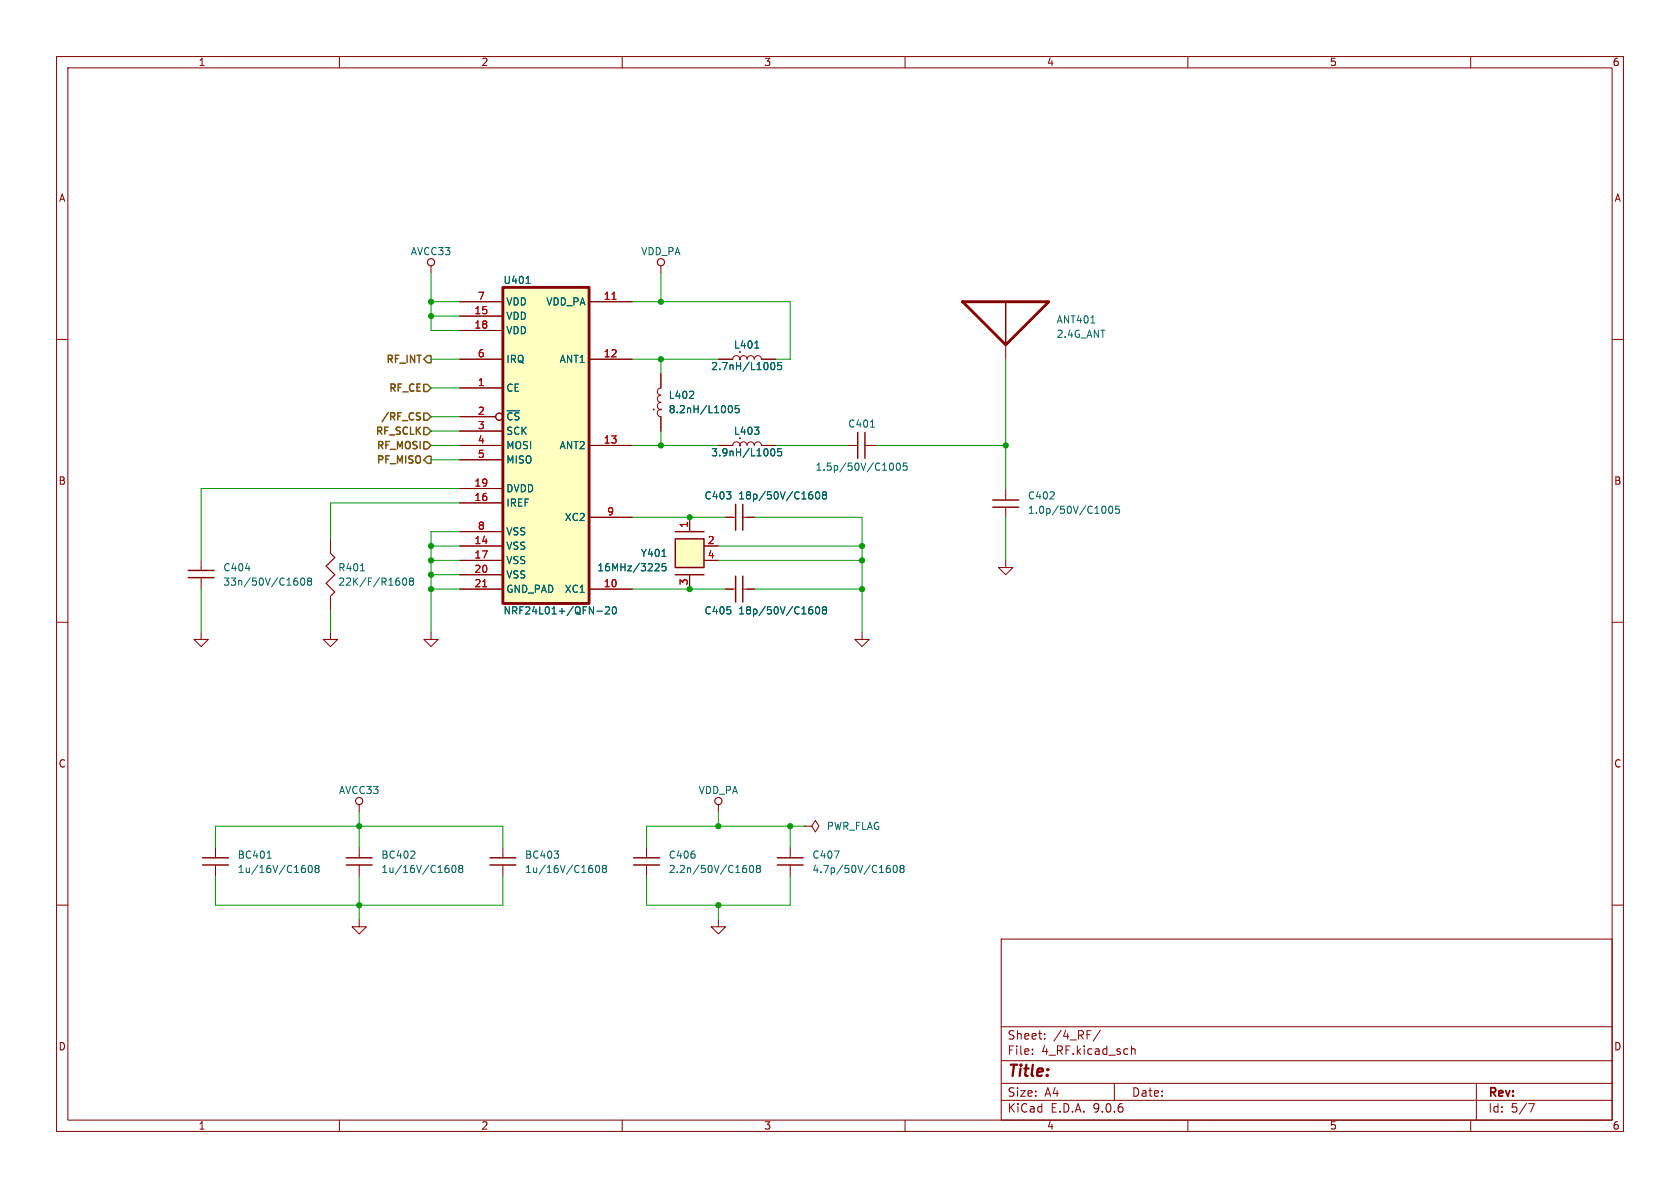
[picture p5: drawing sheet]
<svg xmlns="http://www.w3.org/2000/svg" width="297mm" height="210mm" viewBox="0 0 297 210" stroke-linecap="round" stroke-linejoin="round" font-family="sans-serif">
<g fill="none" stroke="#840000" stroke-width=".18">
<path d="M10 10h277v190h-277zM12 12h273v186h-273zM60 10v2M110 10v2M160 10v2M210 10v2M260 10v2M76.2 47v1.3M116.8 47v1.3M10 60h2M116.8 71.1a.63 .63 0 0 0-.6 .7 .63 .63 0 0 0 .6 .6M116.8 69.9a.63 .63 0 0 0-.6 .6 .63 .63 0 0 0 .6 .6"/>
<path d="M116.8 68.6a.63 .63 0 0 0-.6 .6 .63 .63 0 0 0 .6 .7M116.8 72.4a.64 .64 0 0 0-.6 .6 .64 .64 0 0 0 .6 .7v2.5M116.8 66v2.6M130.8 63.5a.64 .64 0 0 0-.6-.6 .64 .64 0 0 0-.7 .6h-2.5M132.1 63.5a.63 .63 0 0 0-.7-.6 .63 .63 0 0 0-.6 .6M133.3 63.5a.63 .63 0 0 0-.6-.6 .63 .63 0 0 0-.6 .6M134.6 78.7a.64 .64 0 0 0-.6-.6 .64 .64 0 0 0-.7 .6 .64 .64 0 0 0-.6-.6 .64 .64 0 0 0-.6 .6 .63 .63 0 0 0-.7-.6 .63 .63 0 0 0-.6 .6 .64 .64 0 0 0-.6-.6 .64 .64 0 0 0-.7 .6h-2.5M134.6 63.5a.63 .63 0 0 0-.6-.6 .63 .63 0 0 0-.7 .6M134.6 78.7h2.6M134.6 63.5h2.6M149.9 78.7h1.7M152.9 78.7h2"/>
<path d="M177.8 61v2.5M285 60h2M128.3 91.4h1.7M131.3 91.4h2M177.8 99.1v1.2h1.3l-1.3 1.3-1.3-1.3h1.3M177.8 86.4v2M177.8 89.7v1.7M10 110h2M128.3 104.1h1.7M131.3 104.1h2M152.4 111.8v1.2h1.3l-1.3 1.3-1.3-1.3h1.3M285 110h2"/>
<path d="M88.9 149.9v1.7M88.9 152.9v2M114.3 149.9v1.7M114.3 152.9v2M127 142.2v1.3M139.7 149.9v1.7M139.7 152.9v2M142.2 146.1h1.3l.6-1.1 .7 1.1-.7 1-.6-1M142.2 146.1h.1M10 160h2M63.5 162.6v1.2h1.3l-1.3 1.3-1.3-1.3h1.3M127 162.6v1.2h1.3l-1.3 1.3-1.3-1.3h1.3"/>
<path d="M177 166h108v32h-108zM285 160h2M60 198v2M110 198v2M160 198v2M177 194.5h108M177 191.5h108M177 187.5h108M177 181.5h108M182.5 186.3v.1M182.5 185.5v.1M184.7 183.6v.1"/>
<path d="M184.7 182.8v.1M194.5 182.1l-1.3 2M197 191.5v3M200 184.9v1.5M200 185.5l.2-.1 .4 .1 .1 .9M210 198v2M260 198v2M261 191.5v6.5M270.2 195.1h1l-.6 1.5"/>
</g>
<g fill="none" stroke="#840000" stroke-width=".25">
<path d="M177.8 53.3v7.7M151.6 76.5v4.5M152.9 76.5v4.5M130 89.2v4.5M131.3 89.2v4.5M175.5 89.7h4.6M175.5 88.4h4.6M130 101.9v4.5M131.3 101.9v4.5M86.6 151.6h4.6M86.6 152.9h4.6M112 151.6h4.6"/>
<path d="M112 152.9h4.6M137.4 151.6h4.6M137.4 152.9h4.6"/>
</g>
<g fill="none" stroke="#006464" stroke-width=".18">
<path d="M192.8 57.1h.8M121.8 70.4h.8M122.6 69.3v.4M128.7 72.2l.2-.4 .1-.1a.68 .68 0 0 1 .5 .6 .68 .68 0 0 1-.5 .7l-.1-.2-.2-.3M130.6 71.7h-.6v.6l.1-.1h.5l.1 .2-.1 .4-.2 .2-.4-.2M133.4 75.5h.8l-.5 .5M133.4 61.5h.8M134.1 76.1v.6M136.3 79.8l.1-.4 .2-.1a.68 .68 0 0 1 .4 .7 .68 .68 0 0 1-.4 .6l-.2-.1-.1-.4M136.3 64.6l.1-.4 .2-.1a.68 .68 0 0 1 .4 .6 .68 .68 0 0 1-.4 .6l-.2-.1-.1-.3M138.1 79.3h-.6v.6l.1-.1 .5 .1 .1 .1-.1 .5-.2 .1-.4-.1M138.1 64.1h-.6v.6l.1-.1h.5l.1 .2-.1 .4-.2 .1-.4-.1"/>
<path d="M153.9 75.5h.7M143.2 87.4h.2l.3 .3-.1 .4-.4 .1M143.6 86.9l-.4 .1M144.3 87.1l.2-.2a.68 .68 0 0 1 .4 .7 .68 .68 0 0 1-.4 .6l-.2-.1-.1-.4zM145.6 87.5l-.2-.3 .2-.3h.3l.2 .3-.2 .3M145.6 87.5l-.2 .2v.4l.2 .1 .4-.1 .1-.1v-.3l-.2-.2M145.6 87.5h.3M157.4 82l.1-.1a.68 .68 0 0 1 .5 .6 .68 .68 0 0 1-.5 .6l-.1-.1M158.6 82l.1-.1a.68 .68 0 0 1 .5 .6 .68 .68 0 0 1-.5 .6l-.1-.1-.2-.4zM160.3 81.9h-.6v.6l.1-.2 .5 .1 .1 .2-.1 .4-.2 .1-.4-.1M194.9 89.6l.2-.1a.68 .68 0 0 1 .4 .6 .68 .68 0 0 1-.4 .6l-.2-.1M196.1 89.6l.2-.1a.68 .68 0 0 1 .4 .6 .68 .68 0 0 1-.4 .6l-.2-.1-.1-.3z"/>
<path d="M197.9 89.5h-.6l-.1 .6 .2-.1h.4l.1 .2v.4l-.2 .1-.5-.1M143.2 107.7h.2l.3 .3-.1 .4-.4 .1M143.6 107.3h-.4M144.3 107.4l.2-.1a.68 .68 0 0 1 .4 .6 .68 .68 0 0 1-.4 .6l-.2-.1-.1-.4zM145.6 107.8l-.2-.2 .2-.3h.3l.2 .2-.2 .3M145.6 107.8l-.2 .2v.4l.2 .1h.4l.1-.2v-.3l-.2-.2M145.6 107.8h.3M98 150.4h.7l-.4 .5M98.6 151l.1 .2-.1 .4M104.4 153h.3M104.6 153.5l.2 .2v.3l-.2 .2M105.4 153.1l.2-.1a.68 .68 0 0 1 .4 .6 .68 .68 0 0 1-.4 .6l-.2-.1-.1-.3z"/>
<path d="M106.7 153.5l-.2-.2 .2-.3h.3l.2 .2-.2 .3M106.7 153.5l-.2 .3v.3l.2 .1h.4l.1-.2v-.2l-.2-.3M106.7 153.5h.3M131.4 153.5h.4l.2 .2-.1 .5h-.5M131.9 153h-.4l-.2 .3M132.7 153h.1a.68 .68 0 0 1 .4 .6 .68 .68 0 0 1-.4 .6 .84 .84 0 0 1-.1-1.2zM133.9 153.5l-.2 .3 .1 .3 .1 .1h.4l.1-.2v-.2l-.2-.3M133.9 153.5l-.2-.2 .2-.3h.3l.2 .2-.2 .3M133.9 153.5h.3M147.5 150.4h.8l-.5 1.3M156.8 153.5h.4l.2 .2-.1 .5h-.5M157.3 153h-.4l-.2 .3"/>
<path d="M158.1 153h.1a.68 .68 0 0 1 .4 .6 .68 .68 0 0 1-.4 .6 .84 .84 0 0 1-.1-1.2zM159.3 153.5l-.2-.2 .2-.3h.3l.2 .2-.2 .3M159.3 153.5l-.2 .3 .1 .3 .1 .1h.4l.1-.2v-.2l-.2-.3M159.3 153.5h.3"/>
</g>
<g fill="#840000" stroke="#840000" stroke-width=".18">
<circle cx="130.8" cy="78.7" r=".08"/>
<circle cx="130.8" cy="63.5" r=".08"/>
<circle cx="115.6" cy="72.4" r=".08"/>
<circle cx="116.8" cy="72.4" r=".08"/>
</g>
<g fill="none" stroke="#840000" stroke-width=".2">
<circle cx="76.2" cy="46.4" r=".63"/>
<circle cx="116.8" cy="46.4" r=".63"/>
<circle cx="127" cy="141.6" r=".63"/>
</g>
<path d="M170.2 53.3h15.2l-7.6 7.7z" fill="none" stroke="#840000" stroke-width=".51"/>
<path d="M88.9 50.8h15.2v55.9h-15.2z" fill="#ffffc2"/>
<path d="M88.9 50.8h15.2v55.9h-15.2z" fill="none" stroke="#840000" stroke-width=".51"/>
<g fill="none" stroke="#840000" stroke-width=".18">
<path d="M81.3 53.3h7.6M81.3 55.9h7.6M81.3 58.4h7.6M104.1 53.3h7.7M81.3 63.5h7.6M81.3 68.6h7.6M81.3 73.7h6.3M81.3 76.2h7.6M81.3 78.7h7.6M104.1 63.5h7.7M104.1 78.7h7.7M81.3 81.3h7.6"/>
<path d="M81.3 86.4h7.6M81.3 88.9h7.6M81.3 94h7.6M81.3 96.5h7.6M81.3 99.1h7.6M104.1 91.4h7.7M81.3 101.6h7.6M81.3 104.1h7.6M104.1 104.1h7.7"/>
<circle cx="88.3" cy="73.7" r=".63"/>
</g>
<path d="M108.2 52.9h.7M85.3 103.7h.8" fill="none" stroke="#a90000" stroke-width=".18"/>
<path d="M93 50.1h.7M105.5 108h1M107 107.4l.5-.1 .3 .3-.8 .9h.8M108.4 107.3h.1a.68 .68 0 0 1 .5 .6 .68 .68 0 0 1-.5 .6 .84 .84 0 0 1-.1-1.2z" fill="none" stroke="#006464" stroke-width=".18"/>
<path d="M119.4 95.3h5.1v5h-5.1z" fill="#ffffc2"/>
<path d="M119.4 95.3h5.1v5h-5.1zM119.4 94h5.1M33.3 100.8h4.5M33.3 102.1h4.5M119.4 101.6h5.1M35.8 151.6h4.6M35.8 152.9h4.6M61.2 151.6h4.6M61.2 152.9h4.6" fill="none" stroke="#840000" stroke-width=".25"/>
<g fill="none" stroke="#840000" stroke-width=".18">
<path d="M81.3 53.3h7.6M81.3 55.9h7.6M81.3 58.4h7.6M104.1 53.3h7.7M81.3 63.5h7.6M81.3 78.7h7.6M81.3 68.6h7.6M81.3 73.7h6.3M81.3 76.2h7.6M104.1 63.5h7.7M104.1 78.7h7.7M116.8 66v2.6"/>
<path d="M116.8 73.7v2.5M127 63.5h2.5M127 78.7h2.5M134.6 63.5h2.6M134.6 78.7h2.6M35.6 99.1v1.7M58.4 95.3v2.5M81.3 96.5h7.6M81.3 99.1h7.6M81.3 81.3h7.6M81.3 86.4h7.6M81.3 88.9h7.6"/>
<path d="M81.3 94h7.6M104.1 91.4h7.7M121.9 91.4v2.6M124.5 96.5h2.5M124.5 99.1h2.5M128.3 91.4h1.2M132.1 91.4h1.2M35.6 111.8v1.2h1.2l-1.2 1.3-1.3-1.3h1.3M35.6 102.1v2M58.4 111.8v1.2h1.3l-1.3 1.3-1.3-1.3h1.3M58.4 105.4v2.6M76.2 111.8v1.2h1.3l-1.3 1.3-1.3-1.3h1.3"/>
<path d="M81.3 104.1h7.6M81.3 101.6h7.6M104.1 104.1h7.7M121.9 101.6v2.5M128.3 104.1h1.2M132.1 104.1h1.2M38.1 149.9v1.7M38.1 152.9v2M63.5 142.2v1.3M63.5 149.9v1.7M63.5 152.9v2"/>
<circle cx="88.3" cy="73.7" r=".63"/>
</g>
<g fill="none" stroke="#006464" stroke-width=".18">
<path d="M93 50.1h.7M121.8 70.4h.8M122.6 69.3v.4M128.7 72.2l.2-.4 .1-.1a.68 .68 0 0 1 .5 .6 .68 .68 0 0 1-.5 .7l-.1-.2-.2-.3M130.6 71.7h-.6v.6l.1-.1h.5l.1 .2-.1 .4-.2 .2-.4-.2M133.4 75.5h.8l-.5 .5M133.4 61.5h.8M134.1 76.1v.6M136.3 64.6l.1-.4 .2-.1a.68 .68 0 0 1 .4 .6 .68 .68 0 0 1-.4 .6l-.2-.1-.1-.3M136.3 79.8l.1-.4 .2-.1a.68 .68 0 0 1 .4 .7 .68 .68 0 0 1-.4 .6l-.2-.1-.1-.4M138.1 64.1h-.6v.6l.1-.1h.5l.1 .2-.1 .4-.2 .1-.4-.1M138.1 79.3h-.6v.6l.1-.1 .5 .1 .1 .1-.1 .5-.2 .1-.4-.1"/>
<path d="M116 99.6l.4 .1 .1 .3-.7 .9h.7M117 98.4h.8M117.7 99.6h-.6l-.1 .6 .2-.1 .4 .1 .2 .2-.1 .4-.2 .1-.5-.1M143.2 87.4h.2l.3 .3-.1 .4-.4 .1M143.6 86.9l-.4 .1M144.3 87.1l.2-.2a.68 .68 0 0 1 .4 .7 .68 .68 0 0 1-.4 .6l-.2-.1-.1-.4zM145.6 87.5l-.2-.3 .2-.3h.3l.2 .3-.2 .3M145.6 87.5l-.2 .2v.4l.2 .1 .4-.1 .1-.1v-.3l-.2-.2M145.6 87.5h.3M43.4 100.5h.8M52.2 102.7h.2l.3 .2-.1 .4-.4 .1M52.5 102.2h-.3"/>
<path d="M53.3 102.3l.2-.1a.68 .68 0 0 1 .4 .6 .68 .68 0 0 1-.4 .6l-.2-.1-.2-.3zM54.6 102.7l-.2-.2 .2-.3h.2l.3 .2-.3 .3M54.6 102.7l-.2 .3v.3l.2 .1h.4l.1-.2v-.2l-.3-.3M54.6 102.7h.2M63.7 100.9h.8M70.6 102.8v.5M71.3 102.3l.2-.1a.68 .68 0 0 1 .4 .6 .68 .68 0 0 1-.4 .6l-.2-.1-.1-.3zM72.6 102.7l-.2-.2 .2-.3h.3l.2 .2-.2 .3M72.6 102.7l-.2 .3v.3l.2 .1h.4l.1-.2v-.2l-.2-.3M72.6 102.7h.3M105.5 108h1M107 107.4l.5-.1 .3 .3-.8 .9h.8"/>
<path d="M108.4 107.3h.1a.68 .68 0 0 1 .5 .6 .68 .68 0 0 1-.5 .6 .84 .84 0 0 1-.1-1.2zM143.2 107.7h.2l.3 .3-.1 .4-.4 .1M143.6 107.3h-.4M144.3 107.4l.2-.1a.68 .68 0 0 1 .4 .6 .68 .68 0 0 1-.4 .6l-.2-.1-.1-.4zM145.6 107.8l-.2-.2 .2-.3h.3l.2 .2-.2 .3M145.6 107.8l-.2 .2v.4l.2 .1h.4l.1-.2v-.3l-.2-.2M145.6 107.8h.3M47.2 151.7h.7M53.6 153h.3M53.8 153.5l.2 .2v.3l-.2 .2M54.6 153.1l.2-.1a.68 .68 0 0 1 .4 .6 .68 .68 0 0 1-.4 .6l-.2-.1-.1-.3zM55.9 153.5l-.2-.2 .2-.3h.3l.2 .2-.2 .3"/>
<path d="M55.9 153.5l-.2 .3v.3l.2 .1h.4l.1-.2v-.2l-.2-.3M55.9 153.5h.3M73.2 150.5l.1 .2v.3l-.7 .7h.7M79 153h.3M79.2 153.5l.2 .2v.3l-.2 .2M80 153.1l.2-.1a.68 .68 0 0 1 .4 .6 .68 .68 0 0 1-.4 .6l-.2-.1-.1-.3zM81.3 153.5l-.2-.2 .2-.3h.3l.2 .2-.2 .3M81.3 153.5l-.2 .3v.3l.2 .1h.4l.1-.2v-.2l-.2-.3M81.3 153.5h.3"/>
</g>
<g fill="none" stroke="#840000" stroke-width=".2">
<path d="M58.4 97.8l.8 .8-1.5 1.5 1.5 1.5-1.5 1.5 1.5 1.5-.8 .8"/>
<circle cx="63.5" cy="141.6" r=".63"/>
</g>
<path d="M73.8 73.6l.4 .1 .1 .3-.2 .2h-.3M73.8 73h.5M74.9 78.1h.7l.6 .6-.6 .7h-.7zM74.9 73h.7l.6 .7-.6 .6h-.7zM74.9 67.9h.7l.6 .7-.6 .6h-.7zM74.9 75.6h.7l.6 .6-.6 .6h-.7zM75.6 62.9h.6v1.2h-.6l-.7-.6zM75.6 80.6h.6v1.3h-.6l-.7-.6z" fill="none" stroke="#725600" stroke-width=".25"/>
<g fill="none" stroke="#009600" stroke-width=".18">
<path d="M76.2 53.3h5.1M76.2 48.3v10.1h5.1M76.2 55.9h5.1M111.8 53.3h27.9v10.2h-2.5M116.8 48.3v5M76.2 78.7h5.1M76.2 63.5h5.1M76.2 73.7h5.1M76.2 68.6h5.1M76.2 76.2h5.1M111.8 78.7h15.2M111.8 63.5h15.2"/>
<path d="M116.8 63.5v2.5M116.8 76.2v2.5M137.2 78.7h12.7M154.9 78.7h22.9M177.8 63.5v22.9M76.2 96.5h5.1M76.2 99.1h5.1M76.2 81.3h5.1M81.3 94h-5.1v17.8M81.3 88.9h-22.9v6.4M81.3 86.4h-45.7v12.7M111.8 91.4h16.5"/>
<path d="M127 96.5h25.4M127 99.1h25.4M133.3 91.4h19.1v20.4M177.8 91.4v7.7M35.6 104.1v7.7M58.4 108v3.8M76.2 104.1h5.1M76.2 101.6h5.1M111.8 104.1h16.5M133.3 104.1h19.1M38.1 149.9v-3.8h50.8v3.8M38.1 154.9v5.1h50.8v-5.1"/>
<path d="M63.5 143.5v6.4M63.5 154.9v7.7M114.3 154.9v5.1h25.4v-5.1M127 143.5v2.6M139.7 146.1v3.8M142.2 146.1h-27.9v3.8M127 160v2.6"/>
</g>
<path d="M108.2 52.9h.7M85.3 103.7h.8" fill="none" stroke="#a90000" stroke-width=".18"/>
<g fill="#009600" stroke="#009600" stroke-width=".18">
<circle cx="116.8" cy="63.5" r=".46"/>
<circle cx="152.4" cy="104.1" r=".46"/>
<circle cx="152.4" cy="99.1" r=".46"/>
<circle cx="121.9" cy="91.4" r=".46"/>
<circle cx="152.4" cy="96.5" r=".46"/>
<circle cx="177.8" cy="78.7" r=".46"/>
<circle cx="127" cy="146.1" r=".46"/>
<circle cx="121.9" cy="104.1" r=".46"/>
<circle cx="139.7" cy="146.1" r=".46"/>
<circle cx="127" cy="160" r=".46"/>
<circle cx="116.8" cy="53.3" r=".46"/>
<circle cx="116.8" cy="78.7" r=".46"/>
<circle cx="76.2" cy="53.3" r=".46"/>
<circle cx="76.2" cy="55.9" r=".46"/>
<circle cx="76.2" cy="104.1" r=".46"/>
<circle cx="63.5" cy="146.1" r=".46"/>
<circle cx="76.2" cy="99.1" r=".46"/>
<circle cx="76.2" cy="96.5" r=".46"/>
<circle cx="63.5" cy="160" r=".46"/>
<circle cx="76.2" cy="101.6" r=".46"/>
</g>
<text font-size="2.8" fill="#840000" x="178" y="190.9">Title:</text>
<g font-size="2.1" fill="#840000">
<text x="178" y="184">Sheet:</text>
<text x="186.2" y="184">/4_RF/</text>
<text x="178" y="186.7">File:</text>
<text x="184.1" y="186.7">4_RF.kicad_sch</text>
<text x="178" y="196.9">KiCad</text>
<text x="178" y="194.1">Size:</text>
<text x="184.7" y="194.1">A4</text>
<text x="185.7" y="196.9">E.D.A.</text>
<text x="193.3" y="196.9">9.0.6</text>
<text x="200" y="194.1">Date:</text>
<text x="263" y="194.3">Rev:</text>
<text x="263" y="196.9">Id:</text>
<text x="267.1" y="196.9">5/7</text>
</g>
<g font-size="1.8" fill="#840000">
<text x="35" y="11.9">1</text>
<text x="85" y="11.9">2</text>
<text x="135" y="11.9">3</text>
<text x="185" y="11.9">4</text>
<text x="235" y="11.9">5</text>
<text x="285" y="11.9">6</text>
<text x="10.3" y="35.9">A</text>
<text x="285.3" y="35.9">A</text>
<text x="10.3" y="85.9">B</text>
<text x="285.3" y="85.9">B</text>
<text x="10.3" y="135.9">C</text>
<text x="285.3" y="135.9">C</text>
<text x="10.3" y="185.9">D</text>
<text x="285.3" y="185.9">D</text>
<text x="35" y="199.9">1</text>
<text x="85" y="199.9">2</text>
<text x="135" y="199.9">3</text>
<text x="185" y="199.9">4</text>
<text x="235" y="199.9">5</text>
<text x="285" y="199.9">6</text>
</g>
<g font-size="1.8" fill="#006464">
<text x="72.5" y="45.3">AVCC33</text>
<text x="113.3" y="45.3">VDD_PA</text>
<text x="88.9" y="50.4">U401</text>
<text x="89.4" y="54.2">VDD</text>
<text x="89.4" y="56.7">VDD</text>
<text x="89.4" y="59.3">VDD</text>
<text x="96.5" y="54.2">VDD_PA</text>
<text x="186.7" y="59.9">2.4G_ANT</text>
<text x="186.7" y="57.4">ANT401</text>
<text x="89.4" y="64.4">IRQ</text>
<text x="98.8" y="64.4">ANT1</text>
<text x="125.6" y="65.6">2.7nH/L1005</text>
<text x="129.7" y="61.8">L401</text>
<text x="89.4" y="69.4">CE</text>
<text x="118.1" y="70.7">L402</text>
<text x="89.4" y="74.5">~{CS}</text>
<text x="89.4" y="77.1">SCK</text>
<text x="118.1" y="73.3">8.2nH/L1005</text>
<text x="129.7" y="77.1">L403</text>
<text x="149.8" y="75.8">C401</text>
<text x="89.4" y="79.6">MOSI</text>
<text x="89.4" y="82.1">MISO</text>
<text x="98.8" y="79.6">ANT2</text>
<text x="125.6" y="80.9">3.9nH/L1005</text>
<text x="144.1" y="83.4">1.5p/50V/C1005</text>
<text x="89.4" y="87.2">DVDD</text>
<text x="89.4" y="89.8">IREF</text>
<text x="124.4" y="88.5">C403</text>
<text x="130.4" y="88.5">18p/50V/C1608</text>
<text x="181.6" y="88.5">C402</text>
<text x="89.4" y="94.8">VSS</text>
<text x="99.7" y="92.3">XC2</text>
<text x="181.6" y="91">1.0p/50V/C1005</text>
<text x="39.4" y="101.2">C404</text>
<text x="59.7" y="101.2">R401</text>
<text x="89.4" y="97.4">VSS</text>
<text x="89.4" y="99.9">VSS</text>
<text x="105.5" y="101.2">16MHz/3225</text>
<text x="113.2" y="98.7">Y401</text>
<text x="39.4" y="103.7">33n/50V/C1608</text>
<text x="59.7" y="103.7">22K/F/R1608</text>
<text x="89.4" y="102.5">VSS</text>
<text x="89.4" y="105">GND_PAD</text>
<text x="99.7" y="105">XC1</text>
<text x="88.9" y="108.8">NRF24L01+/QFN-20</text>
<text x="124.4" y="108.8">C405</text>
<text x="130.4" y="108.8">18p/50V/C1608</text>
<text x="59.8" y="140.6">AVCC33</text>
<text x="123.4" y="140.6">VDD_PA</text>
<text x="146.1" y="146.9">PWR_FLAG</text>
<text x="41.9" y="152">BC401</text>
<text x="41.9" y="154.5">1u/16V/C1608</text>
<text x="67.3" y="152">BC402</text>
<text x="67.3" y="154.5">1u/16V/C1608</text>
<text x="92.7" y="152">BC403</text>
<text x="92.7" y="154.5">1u/16V/C1608</text>
<text x="118.1" y="152">C406</text>
<text x="118.1" y="154.5">2.2n/50V/C1608</text>
<text x="143.5" y="152">C407</text>
<text x="143.5" y="154.5">4.7p/50V/C1608</text>
</g>
<g font-size="1.8" fill="#a90000">
<text x="84.4" y="53.1">7</text>
<text x="106.6" y="53.1">11</text>
<text x="83.8" y="55.6">15</text>
<text x="83.8" y="58.2">18</text>
<text x="84.4" y="63.2">6</text>
<text x="106.6" y="63.2">12</text>
<text x="84.4" y="68.3">1</text>
<text x="84.4" y="73.4">2</text>
<text x="84.4" y="75.9">3</text>
<text x="84.4" y="78.5">4</text>
<text x="84.4" y="81">5</text>
<text x="106.6" y="78.5">13</text>
<text x="83.8" y="86.1">19</text>
<text x="83.8" y="88.6">16</text>
<text x="84.4" y="93.7">8</text>
<text x="107.2" y="91.2">9</text>
<text x="121.7" y="93.4" transform="rotate(-90 121.7 93.4)">1</text>
<text x="83.8" y="96.3">14</text>
<text x="83.8" y="98.8">17</text>
<text x="83.8" y="101.3">20</text>
<text x="125" y="96.3">2</text>
<text x="125" y="98.8">4</text>
<text x="83.8" y="103.9">21</text>
<text x="106.6" y="103.9">10</text>
<text x="121.7" y="103.6" transform="rotate(-90 121.7 103.6)">3</text>
</g>
<g font-size="1.8" fill="#725600">
<text x="68" y="64.5">RF_INT</text>
<text x="68.5" y="69.6">RF_CE</text>
<text x="66.1" y="77.2">RF_SCLK</text>
<text x="67.1" y="74.7">/RF_CS</text>
<text x="66.3" y="79.8">RF_MOSI</text>
<text x="66.3" y="82.3">PF_MISO</text>
</g>
</svg>
